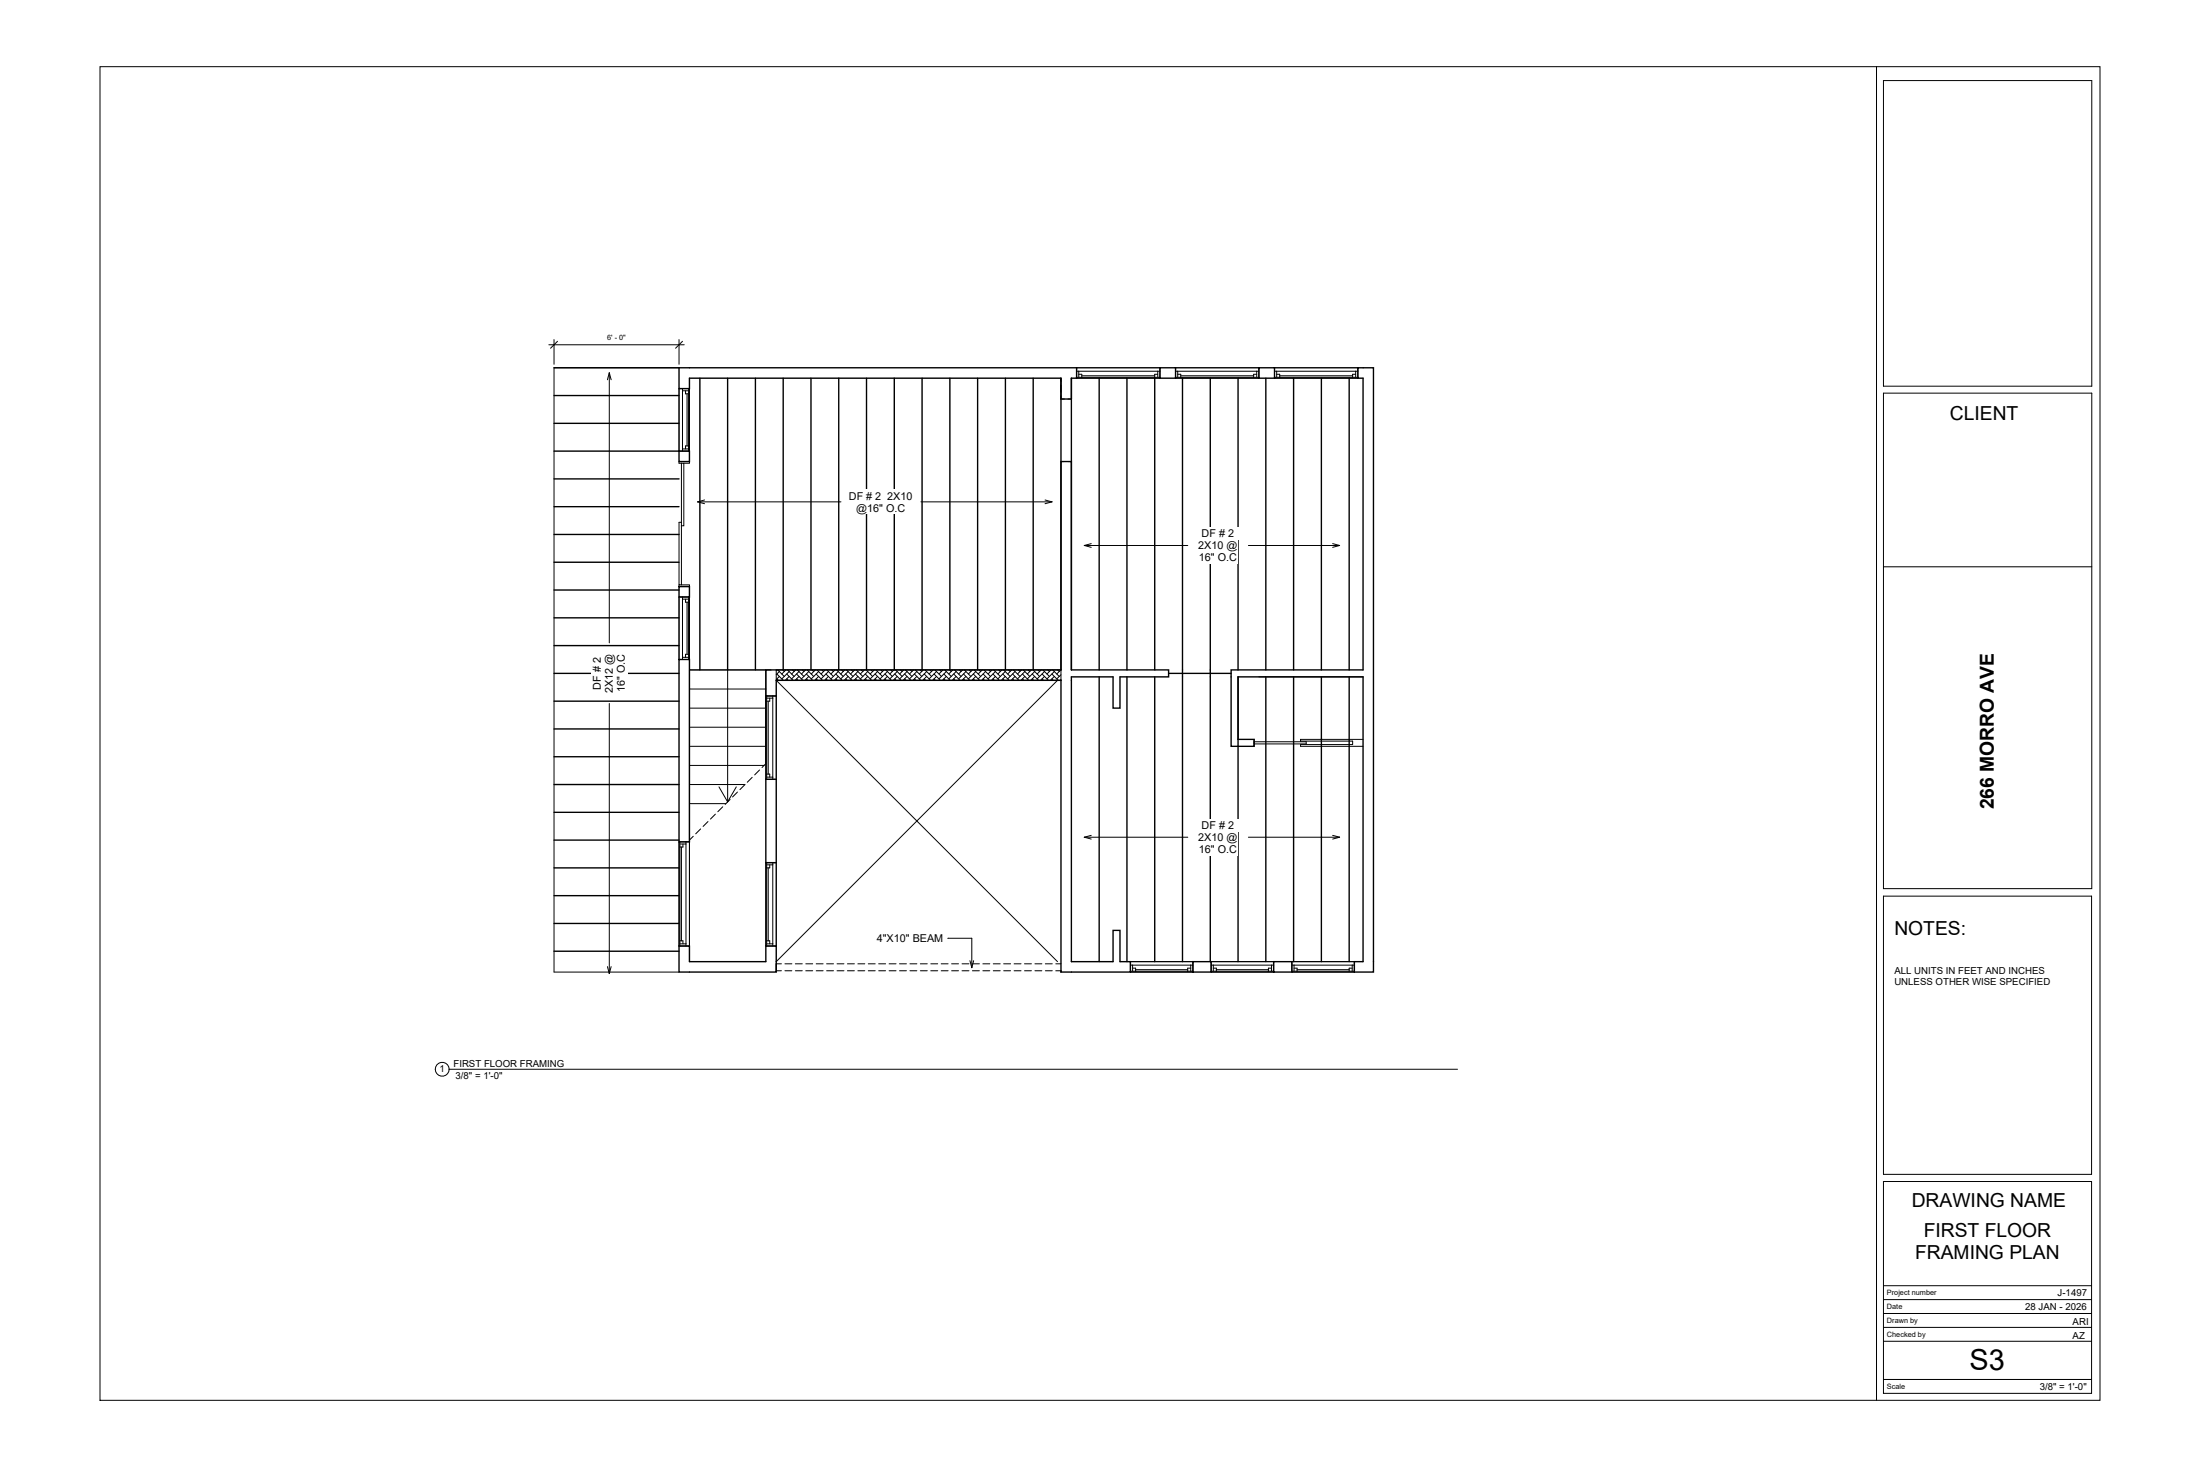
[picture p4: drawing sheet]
<svg xmlns="http://www.w3.org/2000/svg" width="914mm" height="610mm" viewBox="0 0 914 610" stroke-linecap="round" stroke-linejoin="round" font-family="sans-serif">
<g fill="none" stroke="#000" stroke-width=".42">
<path d="M282.2 152.8h-51.9v251.1h51.9M441 157.2v1.4M447.5 152.8h34.6v4.4h-34.6zM447.5 154.3h34.6M447.5 156.8h34.6M448.4 155.5h1.2v1.3M448.4 154.3v2.5M449.6 156.2h30.3M481.2 155.5h-1.3v1.3M481.2 154.3v2.5M488.6 152.8h34.6v4.4h-34.6zM488.6 154.3h34.6"/>
<path d="M488.6 156.8h34.6M489.5 155.5h1.3v1.3M489.5 154.3v2.5M490.8 156.2h30.3M522.3 155.5h-1.2v1.3M522.3 154.3v2.5M529.7 152.8h34.7v4.4h-34.7zM529.7 154.3h34.7M529.7 156.8h34.7M530.6 155.5h1.3v1.3M530.6 154.3v2.5M531.9 156.2h30.3"/>
<path d="M563.5 155.5h-1.3v1.3M563.5 154.3v2.5M282.2 161.5h4.4v26h-4.4zM283.7 161.5v26M283.7 162.4h2.5M284.9 162.4v1.2h1.3M285.6 163.6v21.7M286.2 161.5v26M441 160v2.9M441 164.4v1.4h1.4M443.9 165.8h1.4M283.2 192.5h1v26h-1z"/>
<path d="M283.2 192.5h-1v-.7h4.4v.7h-2.4M283.7 186.6h2.5M286.2 185.3h-1.3v1.3M441 191.8h1.4M443.9 191.8h1.4M283.2 217h-1v26h1v-24.5M290 208.5l2.8 .8M290 208.5h59.5M292.8 207.8l-2.8 .7M382.8 208.5h54.4M434.4 207.8l2.8 .7M437.2 208.5l-2.8 .8"/>
<path d="M282.2 243v.7h4.4v-.7h-3.4M282.2 248.1h4.4v25.9h-4.4zM283.7 248.1v25.9M283.7 249h2.5M284.9 249v1.2h1.3M285.6 250.2v21.7M286.2 248.1v25.9M283.7 273.1h2.5M286.2 271.9h-1.3v1.2M302.4 278.4v54.8M318.3 278.4v45.4h4.3v-34.6h-4.3M320.5 278.4h-33.9v70.7l1.5-1.6"/>
<path d="M322.6 278.4h118.4v4.3h-118.4zM323.2 278.4l2.8 2.7M323.9 279.1l-1.3 1.2M325.3 278.4l.7 .7M326.6 278.4l-1.7 1.7M327.3 278.4l2.7 2.7M328 279.1l-3.1 3M329.4 278.4l.6 .7M330.7 278.4l-1.7 1.7M331.4 278.4l2.7 2.7M332.1 279.1l-3.1 3M333.5 278.4l.6 .7"/>
<path d="M334.8 278.4l-1.7 1.7M335.5 278.4l2.7 2.7M336.2 279.1l-3.1 3M337.5 278.4l.7 .7M338.9 278.4l-1.7 1.7M339.6 278.4l2.7 2.7M340.2 279.1l-3 3M341.6 278.4l.7 .7M343 278.4l-1.7 1.7M343.7 278.4l2.7 2.7M344.3 279.1l-3 3M345.7 278.4l.7 .7"/>
<path d="M347 278.4l-1.6 1.7M347.7 278.4l2.8 2.7M348.4 279.1l-3 3M349.8 278.4l.7 .7M351.1 278.4l-1.7 1.7M351.8 278.4l2.7 2.7M352.5 279.1l-3.1 3M353.9 278.4l.6 .7M355.2 278.4l-1.7 1.7M355.9 278.4l2.7 2.7M356.6 279.1l-3.1 3M357.9 278.4l.7 .7"/>
<path d="M359.3 278.4l-1.7 1.7M360 278.4l2.7 2.7M360.7 279.1l-3.1 3M362 278.4l.7 .7M363.4 278.4l-1.7 1.7M364.1 278.4l2.7 2.7M364.7 279.1l-3 3M366.1 278.4l.7 .7M367.5 278.4l-1.7 1.7M368.1 278.4l2.8 2.7M368.8 279.1l-3 3M370.2 278.4l.7 .7"/>
<path d="M371.5 278.4l-1.7 1.7M372.2 278.4l2.7 2.7M372.9 279.1l-3.1 3M374.3 278.4l.6 .7M375.6 278.4l-1.7 1.7M376.3 278.4l2.7 2.7M377 279.1l-3.1 3M378.4 278.4l.6 .7M379.7 278.4l-1.7 1.7M380.4 278.4l2.7 2.7M381.1 279.1l-3.1 3M382.4 278.4l.7 .7"/>
<path d="M383.8 278.4l-1.7 1.7M384.5 278.4l2.7 2.7M385.1 279.1l-3 3M386.5 278.4l.7 .7M387.9 278.4l-1.7 1.7M388.6 278.4l2.7 2.7M389.2 279.1l-3 3M390.6 278.4l.7 .7M391.9 278.4l-1.6 1.7M392.6 278.4l2.8 2.7M393.3 279.1l-3 3M394.7 278.4l.7 .7"/>
<path d="M396 278.4l-1.7 1.7M396.7 278.4l2.7 2.7M397.4 279.1l-3.1 3M398.8 278.4l.6 .7M400.1 278.4l-1.7 1.7M400.8 278.4l2.7 2.7M401.5 279.1l-3.1 3M402.8 278.4l.7 .7M404.2 278.4l-1.7 1.7M404.9 278.4l2.7 2.7M405.6 279.1l-3.1 3M406.9 278.4l.7 .7"/>
<path d="M408.3 278.4l-1.7 1.7M409 278.4l2.7 2.7M409.6 279.1l-3 3M411 278.4l.7 .7M412.4 278.4l-1.7 1.7M413.1 278.4l2.7 2.7M413.7 279.1l-3 3M415.1 278.4l.7 .7M416.4 278.4l-1.7 1.7M417.1 278.4l2.7 2.7M417.8 279.1l-3.1 3M419.2 278.4l.6 .7"/>
<path d="M420.5 278.4l-1.7 1.7M421.2 278.4l2.7 2.7M421.9 279.1l-3.1 3M423.3 278.4l.6 .7M424.6 278.4l-1.7 1.7M425.3 278.4l2.7 2.7M426 279.1l-3.1 3M427.3 278.4l.7 .7M428.7 278.4l-1.7 1.7M429.4 278.4l2.7 2.7M430.1 279.1l-3.1 3M431.4 278.4l.7 .7"/>
<path d="M432.8 278.4l-1.7 1.7M433.5 278.4l2.7 2.7M434.1 279.1l-3 3M435.5 278.4l.7 .7M436.8 278.4l-1.6 1.7M437.5 278.4l2.8 2.7M438.2 279.1l-3 3M439.6 278.4l.7 .7M440.9 278.4l-1.7 1.7M286.6 286.3h31.7M286.6 294.3h31.7M318.7 289.2v34.6"/>
<path d="M318.7 290.1h2.5M319.3 291.4v30.3M319.9 290.1v1.3h-1.2M321.2 289.2v34.6M322.6 282.7l116.9 116.9M322.9 282.1l.6 .6M322.9 280.1l2.6 2.6M323.9 281.1l-1.3 1.3M327 282.1l.6 .6M327 280.1l2.6 2.6M328 281.1l-1.6 1.6M331.1 282.1l.6 .6"/>
<path d="M331.1 280.1l2.6 2.6M332.1 281.1l-1.6 1.6M335.1 282.1l.6 .6M335.1 280.1l2.7 2.6M336.2 281.1l-1.7 1.6M339.2 282.1l.6 .6M339.2 280.1l2.7 2.6M340.2 281.1l-1.6 1.6M343.3 282.1l.6 .6M343.3 280.1l2.6 2.6M344.3 281.1l-1.6 1.6M347.4 282.1l.6 .6"/>
<path d="M347.4 280.1l2.6 2.6M348.4 281.1l-1.6 1.6M351.5 282.1l.6 .6M351.5 280.1l2.6 2.6M352.5 281.1l-1.6 1.6M355.6 282.1l.6 .6M355.6 280.1l2.6 2.6M356.6 281.1l-1.6 1.6M359.6 282.1l.6 .6M359.6 280.1l2.7 2.6M360.7 281.1l-1.7 1.6M363.7 282.1l.6 .6"/>
<path d="M363.7 280.1l2.7 2.6M364.7 281.1l-1.6 1.6M367.8 282.1l.6 .6M367.8 280.1l2.6 2.6M368.8 281.1l-1.6 1.6M371.9 282.1l.6 .6M371.9 280.1l2.6 2.6M372.9 281.1l-1.6 1.6M376 282.1l.6 .6M376 280.1l2.6 2.6M377 281.1l-1.6 1.6M380 282.1l.6 .6"/>
<path d="M380 280.1l2.7 2.6M381.1 281.1l-1.6 1.6M384.1 282.1l.6 .6M384.1 280.1l2.7 2.6M385.1 281.1l-1.6 1.6M388.2 282.1l.6 .6M388.2 280.1l2.6 2.6M389.2 281.1l-1.6 1.6M392.3 282.1l.6 .6M392.3 280.1l2.6 2.6M393.3 281.1l-1.6 1.6M396.4 282.1l.6 .6"/>
<path d="M396.4 280.1l2.6 2.6M397.4 281.1l-1.6 1.6M400.5 282.1l.6 .6M400.5 280.1l2.6 2.6M401.5 281.1l-1.6 1.6M404.5 282.1l.6 .6M404.5 280.1l2.7 2.6M405.6 281.1l-1.7 1.6M408.6 282.1l.6 .6M408.6 280.1l2.7 2.6M409.6 281.1l-1.6 1.6M412.7 282.1l.6 .6"/>
<path d="M412.7 280.1l2.6 2.6M413.7 281.1l-1.6 1.6M416.8 282.1l.6 .6M416.8 280.1l2.6 2.6M417.8 281.1l-1.6 1.6M420.9 282.1l.6 .6M420.9 280.1l2.6 2.6M421.9 281.1l-1.6 1.6M424.9 282.1l.6 .6M424.9 280.1l2.7 2.6M426 281.1l-1.6 1.6M429 282.1l.6 .6"/>
<path d="M429 280.1l2.7 2.6M430.1 281.1l-1.7 1.6M433.1 282.1l.6 .6M433.1 280.1l2.6 2.6M434.1 281.1l-1.6 1.6M437.2 282.1l.6 .6M437.2 280.1l2.6 2.6M438.2 281.1l-1.6 1.6M439.5 282.7l-116.9 116.9M441 282.4l-.3 .3M441 280.4l-1.8 1.7M523.2 281.3h43.3"/>
<path d="M286.6 310.1h31.7M286.6 302.2h31.7M286.6 318.1h31M315.7 320l-2 2M318.3 317.3l-1.6 1.6M521.3 308.2h21.6v.9h-21.6M521.3 307.2v2.9M566.5 307.2h-25.9v.8h21.6v1.4h-21.6v.7h25.9M286.6 326h23M286.6 333.9h15.1M297.3 338.3l-2 2.1M298.8 327l3.6 6.2"/>
<path d="M300.4 335.3l-2.1 2M303.5 332.2l-2.1 2M306 327l-3.6 6.2M306.5 329.1l-2 2.1M309.6 326.1l-2.1 2M312.6 323l-2 2.1M318.7 321.7h1.2v1.2M318.7 322.9h2.5M282.2 349.8h4.4v43.3h-4.4zM282.6 349.8v43.3M282.6 350.7h2.5M283.2 352v38.9"/>
<path d="M283.9 350.7v1.3h-1.3M285.1 349.8v43.3M291.2 344.4l-2 2.1M294.3 341.4l-2.1 2M318.3 358.5h4.3v34.6h-4.3zM318.7 358.5v34.6M318.7 359.4h2.5M319.9 359.4v1.2h-1.2M321.2 358.5v34.6M319.3 360.6v30.3M282.6 390.9h1.3v1.3M282.6 392.2h2.5"/>
<path d="M318.7 390.9h1.2v1.3M318.7 392.2h2.5M469.8 399.6h26v4.3h-26zM503.4 399.6h26v4.3h-26zM536.9 399.6h26v4.3h-26zM322.6 400.5h2.2M322.6 403.4h2.2M326.2 403.4h2.9M326.2 400.5h2.9M330.6 403.4h2.9M330.6 400.5h2.9M334.9 403.4h2.9"/>
<path d="M334.9 400.5h2.9M339.2 403.4h2.9M339.2 400.5h2.9M343.6 403.4h2.8M343.6 400.5h2.8M347.9 403.4h2.9M347.9 400.5h2.9M352.2 403.4h2.9M352.2 400.5h2.9M356.6 403.4h2.8M356.6 400.5h2.8M360.9 403.4h2.9"/>
<path d="M360.9 400.5h2.9M365.2 403.4h2.9M365.2 400.5h2.9M369.5 403.4h2.9M369.5 400.5h2.9M373.9 403.4h2.9M373.9 400.5h2.9M378.2 403.4h2.9M378.2 400.5h2.9M382.5 403.4h2.9M382.5 400.5h2.9M386.9 403.4h2.8"/>
<path d="M386.9 400.5h2.8M391.2 403.4h2.9M391.2 400.5h2.9M395.5 403.4h2.9M395.5 400.5h2.9M399.8 403.4h2.9M399.8 400.5h2.9M404.2 403.4h2.9M404.2 400.5h2.9M408.5 403.4h2.9M408.5 400.5h2.9M412.8 403.4h2.9"/>
<path d="M412.8 400.5h2.9M417.2 403.4h2.9M417.2 400.5h2.9M421.5 403.4h2.9M421.5 400.5h2.9M425.8 403.4h2.9M425.8 400.5h2.9M430.2 403.4h2.8M430.2 400.5h2.8M434.5 403.4h2.9M434.5 400.5h2.9M438.8 400.5h2.2"/>
<path d="M438.8 403.4h2.2M469.8 401h26M469.8 403.6h26M470.7 402.3h1.3v1.3M470.7 401v2.6M472 402.9h21.7M494.9 402.3h-1.2v1.3M494.9 401v2.6M503.4 401h26M503.4 403.6h26M504.3 402.3h1.3v1.3M504.3 401v2.6"/>
<path d="M505.6 402.9h21.6M528.5 402.3h-1.3v1.3M528.5 401v2.6M536.9 401h26M536.9 403.6h26M537.9 402.3h1.2v1.3M537.9 401v2.6M539.1 402.9h21.7M562 402.3h-1.2v1.3M562 401v2.6"/>
</g>
<g fill="none" stroke="#000" stroke-width=".58">
<path d="M230.3 152.8h217.2v4.4h-2.2v121.2M282.2 152.8v8.7h4.4v-4.3h154.4M290.9 157.2v121.2M302.4 157.2v121.2M314 157.2v121.2M325.5 157.2v121.2M337.1 157.2v121.2M348.6 157.2v121.2M360.2 157.2v121.2M371.7 157.2v121.2M383.2 157.2v121.2M394.8 157.2v121.2"/>
<path d="M406.3 157.2v121.2M417.9 157.2v121.2M429.4 157.2v121.2M441 157.2v8.6h4.3M441 157.2v121.2M456.9 157.2v121.2M468.4 157.2v121.2M479.9 157.2v121.2M482.1 152.8h6.5v4.4h-6.5zM491.5 157.2v242.4M503 157.2v242.4M514.6 157.2v121.2"/>
<path d="M523.2 152.8h6.5v4.4h-6.5zM526.1 157.2v121.2M537.7 157.2v121.2M549.2 157.2v121.2M560.8 157.2v121.2M230.3 164.4h51.9M230.3 175.9h51.9M230.3 187.5h51.9M230.3 199h51.9M282.2 187.5h4.4v4.3h-4.4zM230.3 210.5h51.9M230.3 222.1h51.9"/>
<path d="M230.3 233.6h51.9M230.3 245.2h51.9M230.3 256.7h51.9M282.2 243.7h4.4v4.4h-4.4zM230.3 279.8h51.9M230.3 268.3h51.9M282.2 274h4.4v75.8h-4.4zM441 278.4v-86.6h4.3v86.6M445.3 278.4h40.4v2.9h-20.2v13h-2.9v-13h-17.3v118.3h17.3v-13h2.9v13h4.3v4.3h-28.8v-121.2h-118.4v6.5h-4.3v-10.8h122.7M485.7 279.8h26M230.3 291.4h51.9M456.9 281.3v118.3"/>
<path d="M468.4 281.3v118.3M479.9 281.3v118.3M526.1 281.3v118.3M537.7 281.3v118.3M549.2 281.3v118.3M560.8 281.3v118.3M230.3 302.9h51.9M230.3 314.5h51.9M514.6 307.2h6.7v2.9h-9.6v-31.7h54.8v-121.2h-2.1v-4.4h6.5v251.1h-8v-4.3h3.6v-118.3h-51.9v118.3M230.3 326h51.9M230.3 337.5h51.9M318.3 323.8h4.3v34.7h-4.3z"/>
<path d="M230.3 349.1h51.9M230.3 360.6h51.9M230.3 372.2h51.9M230.3 383.7h51.9M230.3 395.3h51.9M282.2 393.1h4.4v6.5h31.7v-6.5h4.3v10.8h-40.4zM495.8 399.6h7.6v4.3h-7.6zM529.4 399.6h7.5v4.3h-7.5zM322.6 400.5v2.9M441 403.4v.5"/>
</g>
<g fill="#fff">
<path d="M352.8 203.6h27.9v4.9h-27.9z"/>
<path d="M355.9 208.5h20.5v5h-20.5z"/>
</g>
<path d="M450.7 226.7l2.9 .7M450.7 226.7h43M453.6 225.9l-2.9 .8M518.9 226.7h37.9M553.9 225.9l2.9 .8M556.8 226.7l-2.9 .7" fill="none" stroke="#000" stroke-width=".42"/>
<g fill="#fff">
<path d="M499.4 219.2h16.2v5h-16.2z"/>
<path d="M498.1 224.2h16.3v5h-16.3z"/>
<path d="M498.3 229.2h15.9v5h-15.9z"/>
</g>
<path d="M450.7 347.9l2.9 .8M450.7 347.9h43M453.6 347.1l-2.9 .8M518.9 347.9h37.9M553.9 347.1l2.9 .8M556.8 347.9l-2.9 .8" fill="none" stroke="#000" stroke-width=".42"/>
<g fill="#fff">
<path d="M499.4 340.4h16.2v5h-16.2z"/>
<path d="M498.1 345.4h16.3v5h-16.3z"/>
<path d="M498.3 350.4h15.9v5h-15.9z"/>
</g>
<path d="M253.2 154.9v112.2M253.2 154.9l.8 2.9M253.2 154.9l-.7 2.9M253.2 292.3v112.3M252.5 401.7l.7 2.9M254 401.7l-.8 2.9" fill="none" stroke="#000" stroke-width=".42"/>
<g fill="#fff">
<path d="M245.8 270.4h4.9v16.2h-4.9z"/>
<path d="M250.7 271.6h5v16.3h-5z"/>
<path d="M255.7 271.8h5v15.9h-5z"/>
</g>
<path d="M228.1 143.3h56.3M230.3 141.1v10.3M231.7 141.8l-2.9 2.9M282.2 141.1v10.3M283.7 141.8l-2.9 2.9" fill="none" stroke="#000" stroke-width=".42"/>
<path d="M252.4 138.4h7.8v3.5h-7.8z" fill="#fff"/>
<path d="M394 389.9h9.9v12.2M403.1 399.2l.8 2.9M404.7 399.2l-.8 2.9" fill="none" stroke="#000" stroke-width=".42"/>
<path d="M364.4 387.4h27.7v5h-27.7z" fill="#fff"/>
<g fill="none" stroke="#000" stroke-width=".42">
<path d="M41.6 27.7h831.2v554.2h-831.2zM779.9 27.7v554.2M782.8 33.5h86.6v127h-86.6zM782.8 163.4h86.6v205.9h-86.6zM782.8 235.5h86.6M782.8 372.4h86.5v115.6h-86.5zM782.8 491h86.5v88h-86.5zM782.8 534.3h86.5M782.8 557.4h86.5M782.8 551.6h86.5M782.8 545.8h86.5M782.8 540h86.5"/>
<path d="M782.8 573.2h86.5"/>
</g>
<g fill="#fff">
<path d="M784.3 574.4h7.6v3.5h-7.6z"/>
<path d="M784.3 535.4h20.7v3.5h-20.7z"/>
<path d="M784.3 541.2h6.4v3.5h-6.4z"/>
<path d="M784.3 547h12.9v3.5h-12.9z"/>
<path d="M784.3 552.8h16v3.4h-16z"/>
<path d="M810.4 167.5h30.7v9h-30.7z"/>
<path d="M794.6 494.5h64v8.9h-64z"/>
<path d="M787.4 381.5h29.7v8.9h-29.7z"/>
</g>
<g fill="none" stroke="#000" stroke-width=".42">
<path d="M186.7 444.3h419.1"/>
<circle cx="183.8" cy="444.3" r="2.89"/>
</g>
<text font-size="12" x="818.6" y="569.5">S3</text>
<g font-size="8">
<text x="810.4" y="174.7">CLIENT</text>
<text x="828.7" y="336.4" transform="rotate(-90 828.7 336.4)">266 MORRO AVE</text>
<text x="787.4" y="388.6">NOTES:</text>
<text x="794.6" y="501.6">DRAWING NAME</text>
<text x="799.6" y="514.2">FIRST FLOOR</text>
<text x="796" y="523.1">FRAMING PLAN</text>
</g>
<g font-size="4.5">
<text x="352.8" y="207.6">DF # 2 2X10</text>
<text x="355.9" y="212.6">@16&quot; O.C</text>
<text x="499.4" y="223.2">DF # 2</text>
<text x="498.1" y="228.2">2X10 @</text>
<text x="498.3" y="233.2">16&quot; O.C</text>
<text x="249.8" y="286.6" transform="rotate(-90 249.8 286.6)">DF # 2</text>
<text x="254.8" y="287.9" transform="rotate(-90 254.8 287.9)">2X12 @</text>
<text x="259.8" y="287.7" transform="rotate(-90 259.8 287.7)">16&quot; O.C</text>
<text x="499.4" y="344.4">DF # 2</text>
<text x="498.1" y="349.4">2X10 @</text>
<text x="498.3" y="354.4">16&quot; O.C</text>
<text x="364.4" y="391.5">4&quot;X10&quot; BEAM</text>
</g>
<g font-size="4">
<text x="787.4" y="404.9">ALL UNITS IN FEET AND INCHES</text>
<text x="787.4" y="409.4">UNLESS OTHER WISE SPECIFIED</text>
<text x="188.5" y="443.5">FIRST FLOOR FRAMING</text>
<text x="182.7" y="445.6">1</text>
<text x="189.3" y="448.2">3/8&quot; = 1'-0&quot;</text>
<text x="855.2" y="538.5">J-1497</text>
<text x="841.7" y="544.2">28 JAN - 2026</text>
<text x="861.5" y="550.6">ARI</text>
<text x="861.5" y="556.4">AZ</text>
<text x="847.8" y="577.4">3/8&quot; = 1'-0&quot;</text>
</g>
<g font-size="3">
<text x="252.4" y="141.3">6' - 0&quot;</text>
<text x="784.3" y="538.3">Project number</text>
<text x="784.3" y="544">Date</text>
<text x="784.3" y="549.8">Drawn by</text>
<text x="784.3" y="555.6">Checked by</text>
<text x="784.3" y="577.2">Scale</text>
</g>
</svg>
